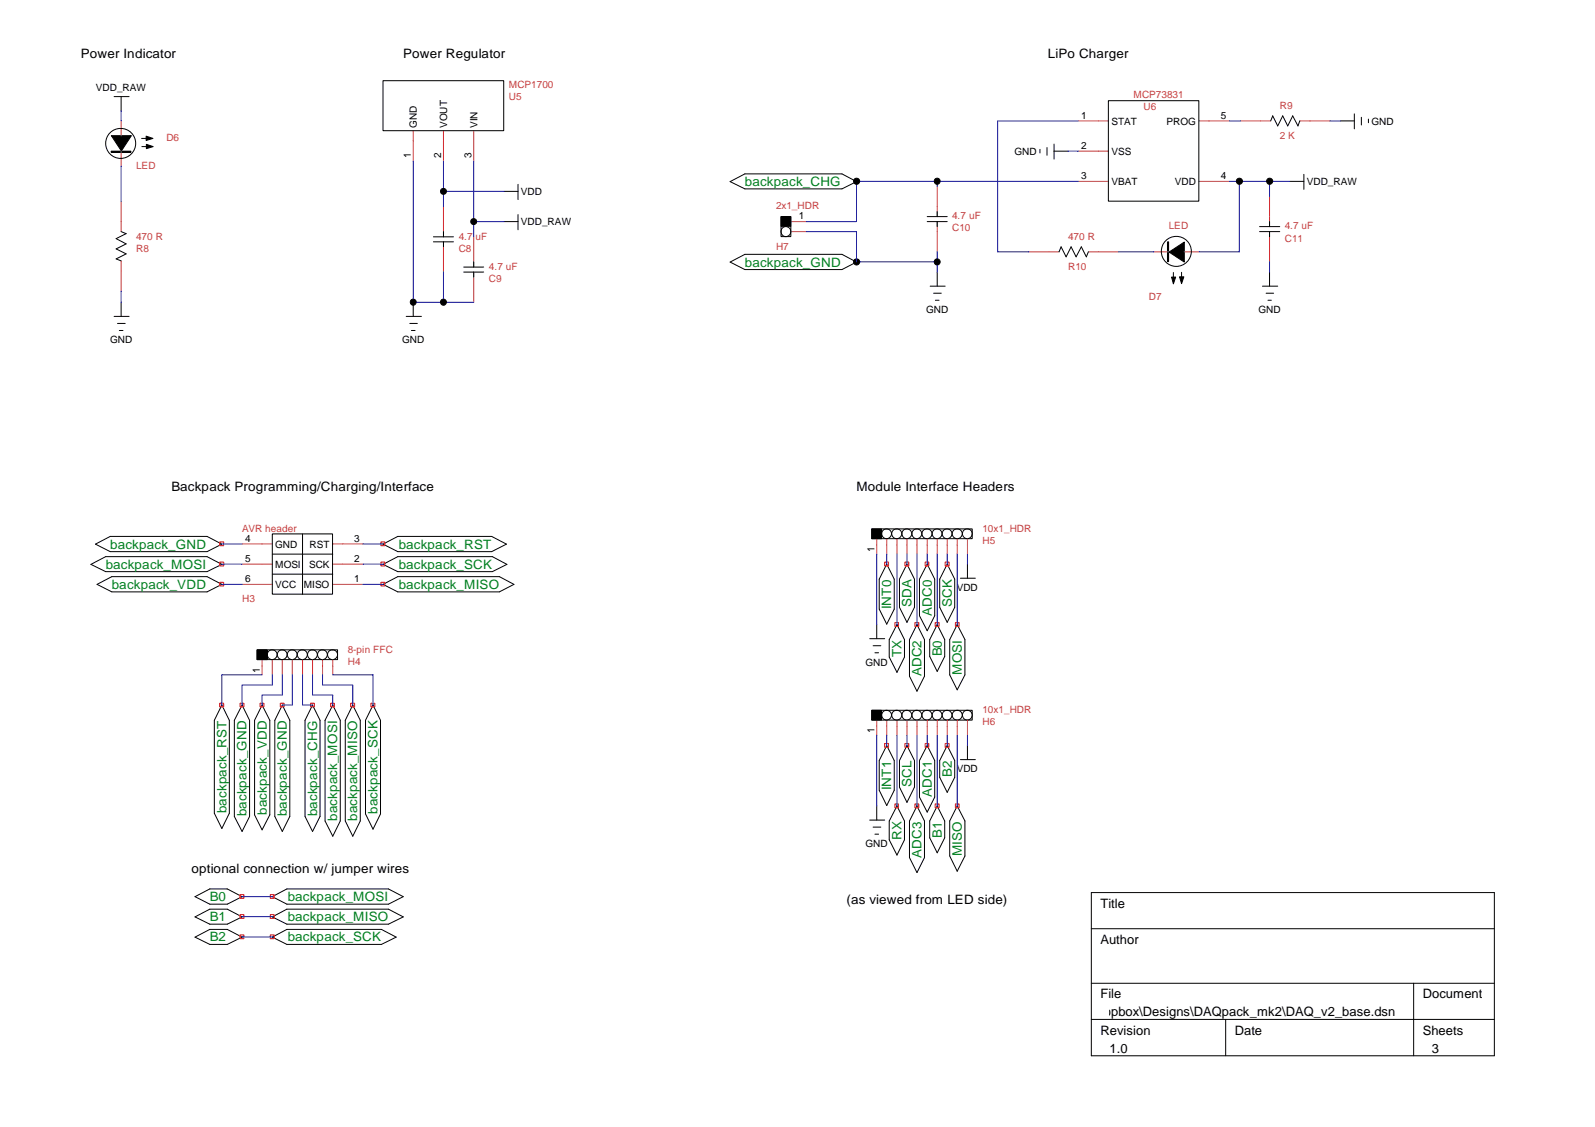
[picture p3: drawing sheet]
<svg xmlns="http://www.w3.org/2000/svg" width="297mm" height="210mm" viewBox="0 0 297 210" stroke-linecap="round" stroke-linejoin="round" font-family="sans-serif">
<g fill="none" stroke="#c04040" stroke-width=".19">
<path d="M22.6 22.5v2.8M22.6 28.2v2.7M22.6 37.5v5.6M77 24.4v5.6M82.6 24.4v5.6M82.6 38.5v5.6M88.2 24.4v5.6M174.5 34.7v5.6M200.8 22.5h5.6M200.8 28.2h5.6M200.8 33.8h5.6M223.3 22.5h5.6"/>
<path d="M223.3 33.8h5.6M231 22.5h5.6M236.4 36.6v5.6M242.1 22.5h5.6M22.6 48.6v5.6M82.6 45v5.7M88.2 44.1v5.6M88.2 50.7v5.6M147.3 41.3h2.9M147.3 43.1h2.9M174.5 41.3v5.6M191.6 46.9h5.6"/>
<path d="M202.7 46.9h5.6M214.9 46.9h2.8M220.5 46.9h2.8M236.4 43.1v5.7M45.1 108.8h5.6M45.1 105.1h5.6M45.1 101.3h5.6M62 108.8h5.6M62 105.1h5.6M62 101.3h5.6M163.3 100.4v2.8M165.1 100.4v2.8"/>
<path d="M167 100.4v2.8M168.9 100.4v2.8M170.8 100.4v2.8M172.7 100.4v2.8M174.5 100.4v2.8M176.4 100.4v2.8M178.3 100.4v2.8M180.2 100.4v2.8M48.8 122.9v2.8M50.7 122.9v2.8M52.6 122.9v2.8M54.4 122.9v2.8"/>
<path d="M56.3 122.9v2.8M58.2 122.9v2.8M60.1 122.9v2.8M62 122.9v2.8M163.3 134.2v2.7M165.1 134.2v2.7M167 134.2v2.7M168.9 134.2v2.7M170.8 134.2v2.7M172.7 134.2v2.7M174.5 134.2v2.7M176.4 134.2v2.7"/>
<path d="M178.3 134.2v2.7M180.2 134.2v2.7"/>
</g>
<g fill="none" stroke="#000" stroke-width=".19">
<path d="M21.2 18h2.8M22.6 18v2.7M71.3 15h22.5v9.3h-22.5zM206.4 18.8h16.9v18.7h-16.9zM20.7 28.2h3.7v.2h-3.7zM20.7 25.3h3.8l-1.9 2.8zM26.4 25.8h1.2M26.4 27.3h1.2M27.2 25.4l1.3 .4-1.3 .4zM27.3 26.9l1.2 .4-1.2 .4zM93.8 35.6h2.7M96.5 34.3v2.9"/>
<path d="M96.5 40v2.8M136 33.8l2.7-1.4h18.1l2.7 1.4-2.7 1.4h-18.1zM174.5 39.4v.9M193.7 27.8v.7M195 27.5v1.4M196.3 26.8v2.8M196.3 28.2h2.6M236.6 22.5l.4-.9 1 1.9 .9-1.9 .9 1.9 .9-1.9 1 1.9 .4-1M240.2 33.8h2.6M242.8 32.5v2.8M249.6 22.5h2.6M252.2 21.2v2.8"/>
<path d="M253.5 21.8v1.5M254.8 22.2v.7M21.2 58.9h2.8M22.6 43.1l.9 .4-1.9 .9 1.9 1-1.9 1 1.9 .9-1.9 .9 1 .4M22.6 56.3v2.6M75.6 58.9h2.9M77 56.3v2.6M80.7 44.1h3.8M80.7 45h3.8M82.6 43.1v1M82.6 45v1M86.4 49.7h3.7"/>
<path d="M86.4 50.7h3.7M88.2 48.8v.9M88.2 50.7v.9M93.8 41.3h2.7M136 48.8l2.7-1.4h18.1l2.7 1.4-2.7 1.4h-18.1zM145.5 40.3h1.8v1.9h-1.8zM145.5 40.3h1.8v3.8h-1.8zM172.7 41.3h3.7M172.7 40.3h3.7M173.2 53.3h2.8M173.9 54.6h1.4M174.2 55.9h.7"/>
<path d="M174.5 41.3v.9M174.5 50.7v2.6M197.2 46.9l.4-.9 .9 1.8 1-1.8 .9 1.8 1-1.8 .9 1.8 .4-.9M217.4 45h.2v3.7h-.2zM217.7 46.9l2.9-1.8v3.7zM218.2 51.6h.7l-.4 1.3zM218.5 50.8v1.1M219.7 51.6h.8l-.5 1.2zM220 50.7v1.2M234.6 42.2h3.7M234.6 43.1h3.7M235.1 53.3h2.9"/>
<path d="M235.8 54.6h1.4M236.1 55.9h.7M236.4 41.3v.9M236.4 43.1v1M236.4 50.7v2.6M21.9 60.2h1.4M22.2 61.6h.7M76.3 60.2h1.4M76.6 61.6h.7M50.7 99.4h11.2v11.3h-11.2zM56.3 99.4v11.3M162.3 98.5h1.9v1.8h-1.9z"/>
<path d="M162.3 98.5h18.8v1.8h-18.8zM16.9 105.1l2.8-1.4h18.9l2.7 1.4-2.7 1.4h-18.9zM17.8 101.3l2.7-1.4h18.1l2.7 1.4-2.7 1.4h-18.1zM18.1 108.8l2.7-1.4h17.8l2.7 1.4-2.7 1.4h-17.8zM50.7 103.2h11.3M50.7 106.9h11.3M71.3 105.1l2.8-1.4h17.6l2.7 1.4-2.7 1.4h-17.6zM71.3 108.8l2.8-1.4h18.9l2.7 1.4-2.7 1.4h-18.9zM71.3 101.3l2.8-1.4h17.5l2.7 1.4-2.7 1.4h-17.5zM162 119h2.8M163.3 116.3v2.7M165.1 105.1l1.4 2.8v5.6l-1.4 2.7-1.4-2.7v-5.6z"/>
<path d="M167 116.3l1.4 2.8v3.3l-1.4 2.8-1.4-2.8v-3.3zM168.9 105.1l1.4 2.8v5.2l-1.4 2.8-1.4-2.8v-5.2zM170.8 116.3l1.4 2.8v6.8l-1.4 2.8-1.4-2.8v-6.8zM172.7 105.1l1.4 2.8v6.8l-1.4 2.8-1.5-2.8v-6.8zM174.5 116.3l1.4 2.8v3.2l-1.4 2.8-1.4-2.8v-3.2zM176.4 105.1l1.4 2.8v5.2l-1.4 2.8-1.4-2.8v-5.2zM178.3 116.3l1.4 2.8v6.6l-1.4 2.8-1.4-2.8v-6.6zM178.9 107.7h2.7M180.2 105.1v2.6M41.3 131.3l1.4 2.9v17.3l-1.4 2.8-1.4-2.8v-17.3zM45.1 131.3l1.4 2.9v17.9l-1.4 2.8-1.5-2.8v-17.9zM47.9 121h1.8v1.9h-1.8z"/>
<path d="M47.9 121h15v1.9h-15zM48.8 131.3l1.4 2.9v17.6l-1.4 2.8-1.4-2.8v-17.6zM52.6 131.3l1.4 2.9v17.9l-1.4 2.8-1.4-2.8v-17.9zM58.2 131.3l1.4 2.9v17.9l-1.4 2.8-1.4-2.8v-17.9zM62 131.3l1.4 2.9v18.7l-1.4 2.8-1.5-2.8v-18.7zM65.7 131.3l1.4 2.9v18.7l-1.4 2.8-1.4-2.8v-18.7zM69.5 131.3l1.4 2.9v17.4l-1.4 2.8-1.4-2.8v-17.4zM162.3 132.3h1.9v1.8h-1.9zM162.3 132.3h18.8v1.8h-18.8zM162.6 120.3h1.4M162.9 121.6h.7M165.1 138.9l1.4 2.7v5.6l-1.4 2.8-1.4-2.8v-5.6z"/>
<path d="M168.9 138.9l1.4 2.7v5l-1.4 2.8-1.4-2.8v-5zM172.7 138.9l1.4 2.7v6.9l-1.4 2.8-1.5-2.8v-6.9zM176.4 138.9l1.4 2.7v3.2l-1.4 2.8-1.4-2.8v-3.2zM180.2 138.9v2.6M162 152.7h2.8M162.6 154.1h1.4M162.9 155.4h.7M163.3 150.1v2.6M167 150.1l1.4 2.8v3.5l-1.4 2.9-1.4-2.9v-3.5zM170.8 150.1l1.4 2.8v6.8l-1.4 2.8-1.4-2.8v-6.8zM174.5 150.1l1.4 2.8v3.1l-1.4 2.8-1.4-2.8v-3.1zM178.3 150.1l1.4 2.8v6.5l-1.4 2.9-1.4-2.9v-6.5z"/>
<path d="M178.9 141.5h2.7M36.3 174.5l2.8-1.4h3.2l2.8 1.4-2.8 1.4h-3.2zM36.3 170.8l2.8-1.5h3.2l2.8 1.5-2.8 1.3h-3.2zM36.3 167l2.8-1.4h3.2l2.8 1.4-2.8 1.4h-3.2zM50.7 174.5l2.7-1.4h17.6l2.8 1.4-2.8 1.4h-17.6zM50.7 170.8l2.7-1.5h18.9l2.8 1.5-2.8 1.3h-18.9zM50.7 167l2.7-1.4h18.9l2.8 1.4-2.8 1.4h-18.9zM203.2 166.2h75.1v30.4h-75.1zM203.2 173h75.1M203.2 183.1h75.1M203.2 189.9h75.1M228.3 189.9v6.7"/>
<path d="M263.3 183.1v13.5"/>
<circle cx="22.5" cy="26.7" r="2.8"/>
<circle cx="82.6" cy="35.6" r=".56"/>
<circle cx="159.5" cy="33.8" r=".57"/>
<circle cx="174.5" cy="33.8" r=".56"/>
<circle cx="230.8" cy="33.8" r=".57"/>
<circle cx="236.4" cy="33.8" r=".57"/>
<circle cx="76.9" cy="56.3" r=".56"/>
<circle cx="82.6" cy="56.3" r=".56"/>
<circle cx="88.2" cy="41.3" r=".56"/>
<circle cx="146.3" cy="43.1" r=".93"/>
<circle cx="159.5" cy="48.8" r=".57"/>
<circle cx="174.5" cy="48.8" r=".56"/>
<circle cx="219.1" cy="46.8" r="2.8"/>
<circle cx="165.1" cy="99.4" r=".91"/>
<circle cx="167" cy="99.4" r=".93"/>
<circle cx="168.9" cy="99.4" r=".91"/>
<circle cx="170.7" cy="99.4" r=".91"/>
<circle cx="172.6" cy="99.4" r=".93"/>
<circle cx="174.5" cy="99.4" r=".91"/>
<circle cx="176.4" cy="99.4" r=".91"/>
<circle cx="178.3" cy="99.4" r=".93"/>
<circle cx="180.1" cy="99.4" r=".91"/>
<circle cx="50.7" cy="121.9" r=".91"/>
<circle cx="52.5" cy="121.9" r=".91"/>
<circle cx="54.4" cy="121.9" r=".91"/>
<circle cx="56.3" cy="121.9" r=".93"/>
<circle cx="58.2" cy="121.9" r=".91"/>
<circle cx="60" cy="121.9" r=".91"/>
<circle cx="61.9" cy="121.9" r=".93"/>
<circle cx="165.1" cy="133.2" r=".91"/>
<circle cx="167" cy="133.2" r=".93"/>
<circle cx="168.9" cy="133.2" r=".91"/>
<circle cx="170.7" cy="133.2" r=".91"/>
<circle cx="172.6" cy="133.2" r=".93"/>
<circle cx="174.5" cy="133.2" r=".91"/>
<circle cx="176.4" cy="133.2" r=".91"/>
<circle cx="178.3" cy="133.2" r=".93"/>
<circle cx="180.1" cy="133.2" r=".91"/>
</g>
<g fill="none" stroke="#00f" stroke-width=".19">
<path d="M22.6 20.7v1.8M22.6 30.9v6.6M77 30v26.3h11.2M82.6 30v8.5M82.6 35.6h11.2M88.2 30v14.1M174.5 33.8v.9M198.9 28.2h1.9M200.8 33.8h-41.3v7.5h-9.3M200.8 22.5h-15v24.4h5.8M228.9 33.8h11.3M228.9 22.5h2.1"/>
<path d="M230.8 33.8v13.1h-7.5M236.4 33.8v2.8M247.7 22.5h1.9M22.6 54.2v2.1M82.6 50.7v5.6M88.2 41.3h5.6M150.2 43.1h9.3v5.7h15M174.5 46.9v3.8M208.3 46.9h6.6M236.4 48.8v1.9M41.3 105.1h3.8M41.3 101.3h3.8"/>
<path d="M41.3 108.8h3.8M67.6 105.1h3.7M67.6 101.3h3.7M67.6 108.8h3.7M163.3 103.2v13.1M165.1 103.2v1.9M167 103.2v13.1M168.9 103.2v1.9M170.8 103.2v13.1M172.7 103.2v1.9M174.5 103.2v13.1M176.4 103.2v1.9"/>
<path d="M178.3 103.2v13.1M180.2 103.2v1.9M48.8 125.7h-7.5v5.6M50.7 125.7v1.9h-5.6v3.7M52.6 125.7v3.8h-3.8v1.8M54.4 125.7v5.6h-1.8M56.3 125.7v5.6h1.9M58.2 125.7v3.8h3.8v1.8M60.1 125.7v1.9h5.6v3.7M62 125.7h7.5v5.6M163.3 136.9v13.2M165.1 136.9v2"/>
<path d="M167 136.9v13.2M168.9 136.9v2M170.8 136.9v13.2M172.7 136.9v2M174.5 136.9v13.2M176.4 136.9v2M178.3 136.9v13.2M180.2 136.9v2M45.1 167h5.6M45.1 170.7h5.6M45.1 174.5h5.6"/>
</g>
<path d="M20.7 28.3h3.7M217.5 45v3.7" fill="none" stroke="#000" stroke-width=".21"/>
<g fill="#000">
<path d="M20.7 25.3h3.8l-1.9 2.8zM27.2 25.4l1.3 .4-1.3 .4zM27.3 26.9l1.2 .4-1.2 .4zM145.5 40.3h1.8v1.9h-1.8zM217.7 46.9l2.9-1.8v3.7zM218.2 51.6h.7l-.4 1.3zM219.7 51.6h.8l-.5 1.2zM162.3 98.5h1.9v1.8h-1.9zM47.9 121h1.8v1.9h-1.8zM162.3 132.3h1.9v1.8h-1.9z"/>
<circle cx="82.6" cy="35.6" r=".56"/>
<circle cx="159.5" cy="33.8" r=".57"/>
<circle cx="174.5" cy="33.8" r=".56"/>
<circle cx="230.8" cy="33.8" r=".57"/>
<circle cx="236.4" cy="33.8" r=".57"/>
<circle cx="76.9" cy="56.3" r=".56"/>
<circle cx="82.6" cy="56.3" r=".56"/>
<circle cx="88.2" cy="41.3" r=".56"/>
<circle cx="159.5" cy="48.8" r=".57"/>
<circle cx="174.5" cy="48.8" r=".56"/>
</g>
<g fill="none" stroke="#f00" stroke-width=".19">
<path d="M159.1 33.4h.7v.7h-.7zM159.1 48.4h.7v.7h-.7zM40.9 104.7h.8v.7h-.8zM40.9 100.9h.8v.7h-.8zM40.9 108.5h.8v.6h-.8zM70.9 108.5h.8v.6h-.8zM70.9 104.7h.8v.7h-.8zM70.9 100.9h.8v.7h-.8zM164.8 104.7h.7v.7h-.7zM166.7 116h.6v.7h-.6zM168.5 104.7h.7v.7h-.7zM170.4 116h.7v.7h-.7z"/>
<path d="M172.3 104.7h.7v.7h-.7zM174.2 116h.7v.7h-.7zM176 104.7h.7v.7h-.7zM177.9 116h.7v.7h-.7zM40.9 131h.8v.7h-.8zM44.7 131h.7v.7h-.7zM48.4 131h.7v.7h-.7zM52.2 131h.7v.7h-.7zM57.8 131h.7v.7h-.7zM61.6 131h.7v.7h-.7zM65.3 131h.7v.7h-.7zM69.1 131h.7v.7h-.7z"/>
<path d="M164.8 138.5h.7v.7h-.7zM168.5 138.5h.7v.7h-.7zM172.3 138.5h.7v.7h-.7zM176 138.5h.7v.7h-.7zM166.7 149.7h.6v.8h-.6zM170.4 149.7h.7v.8h-.7zM174.2 149.7h.7v.8h-.7zM177.9 149.7h.7v.8h-.7zM44.7 174.1h.7v.7h-.7zM44.7 170.3h.7v.8h-.7zM44.7 166.6h.7v.7h-.7zM50.3 170.3h.8v.8h-.8z"/>
<path d="M50.3 174.1h.8v.7h-.8zM50.3 166.6h.8v.7h-.8z"/>
</g>
<g font-size="2.4">
<text x="15.1" y="10.7">Power Indicator</text>
<text x="75.1" y="10.7">Power Regulator</text>
<text x="195.2" y="10.7">LiPo Charger</text>
<text x="31.9" y="91.4">Backpack Programming/Charging/Interface</text>
<text x="159.5" y="91.4">Module Interface Headers</text>
<text x="35.7" y="162.7">optional connection w/ jumper wires</text>
<text x="157.6" y="168.3">(as viewed from LED side)</text>
<text x="204.9" y="169.1">Title</text>
<text x="204.9" y="175.8">Author</text>
<text x="204.9" y="185.9">File</text>
<text x="265" y="185.9">Document</text>
<text x="180.9" y="189.3">C:\Users\Jack Ruby\Dropbox\Designs\DAQpack_mk2\DAQ_v2_base.dsn</text>
<text x="204.9" y="192.7">Revision</text>
<text x="206.6" y="196.1">1.0</text>
<text x="230" y="192.7">Date</text>
<text x="265" y="192.7">Sheets</text>
<text x="266.7" y="196.1">3</text>
</g>
<g font-size="2.4" fill="#008020">
<text x="138.7" y="34.6">backpack_CHG</text>
<text x="138.7" y="49.7">backpack_GND</text>
<text x="19.7" y="105.9">backpack_MOSI</text>
<text x="20.5" y="102.2">backpack_GND</text>
<text x="74.2" y="105.9">backpack_SCK</text>
<text x="74.2" y="102.2">backpack_RST</text>
<text x="20.8" y="109.7">backpack_VDD</text>
<text x="74.2" y="109.7">backpack_MISO</text>
<text x="166" y="113.5" transform="rotate(-90 166 113.5)">INT0</text>
<text x="169.8" y="113.1" transform="rotate(-90 169.8 113.1)">SDA</text>
<text x="177.2" y="113.1" transform="rotate(-90 177.2 113.1)">SCK</text>
<text x="173.5" y="114.7" transform="rotate(-90 173.5 114.7)">ADC0</text>
<text x="167.9" y="122.4" transform="rotate(-90 167.9 122.4)">TX</text>
<text x="171.6" y="125.9" transform="rotate(-90 171.6 125.9)">ADC2</text>
<text x="175.4" y="122.3" transform="rotate(-90 175.4 122.3)">B0</text>
<text x="179.2" y="125.7" transform="rotate(-90 179.2 125.7)">MOSI</text>
<text x="166" y="147.2" transform="rotate(-90 166 147.2)">INT1</text>
<text x="169.8" y="146.6" transform="rotate(-90 169.8 146.6)">SCL</text>
<text x="173.5" y="148.5" transform="rotate(-90 173.5 148.5)">ADC1</text>
<text x="177.2" y="144.8" transform="rotate(-90 177.2 144.8)">B2</text>
<text x="42.2" y="151.5" transform="rotate(-90 42.2 151.5)">backpack_RST</text>
<text x="45.9" y="152.1" transform="rotate(-90 45.9 152.1)">backpack_GND</text>
<text x="49.7" y="151.8" transform="rotate(-90 49.7 151.8)">backpack_VDD</text>
<text x="53.4" y="152.1" transform="rotate(-90 53.4 152.1)">backpack_GND</text>
<text x="59.1" y="152.1" transform="rotate(-90 59.1 152.1)">backpack_CHG</text>
<text x="62.8" y="152.9" transform="rotate(-90 62.8 152.9)">backpack_MOSI</text>
<text x="66.5" y="152.9" transform="rotate(-90 66.5 152.9)">backpack_MISO</text>
<text x="70.3" y="151.6" transform="rotate(-90 70.3 151.6)">backpack_SCK</text>
<text x="167.9" y="156.4" transform="rotate(-90 167.9 156.4)">RX</text>
<text x="171.6" y="159.7" transform="rotate(-90 171.6 159.7)">ADC3</text>
<text x="175.4" y="156" transform="rotate(-90 175.4 156)">B1</text>
<text x="179.2" y="159.4" transform="rotate(-90 179.2 159.4)">MISO</text>
<text x="39.1" y="167.9">B0</text>
<text x="53.6" y="167.9">backpack_MOSI</text>
<text x="39.1" y="171.6">B1</text>
<text x="53.6" y="171.6">backpack_MISO</text>
<text x="39.1" y="175.3">B2</text>
<text x="53.6" y="175.3">backpack_SCK</text>
</g>
<g font-size="1.9">
<text x="17.9" y="17">VDD_RAW</text>
<text x="77.6" y="23.8" transform="rotate(-90 77.6 23.8)">GND</text>
<text x="83.3" y="23.8" transform="rotate(-90 83.3 23.8)">VOUT</text>
<text x="88.9" y="23.8" transform="rotate(-90 88.9 23.8)">VIN</text>
<text x="201.4" y="22.1">1</text>
<text x="207" y="23.2">STAT</text>
<text x="217.3" y="23.2">PROG</text>
<text x="227.3" y="22.1">5</text>
<text x="255.4" y="23.2">GND</text>
<text x="76.5" y="29.5" transform="rotate(-90 76.5 29.5)">1</text>
<text x="82.2" y="29.5" transform="rotate(-90 82.2 29.5)">2</text>
<text x="87.8" y="29.5" transform="rotate(-90 87.8 29.5)">3</text>
<text x="188.9" y="28.8">GND</text>
<text x="201.4" y="27.7">2</text>
<text x="207" y="28.8">VSS</text>
<text x="201.4" y="33.4">3</text>
<text x="207" y="34.5">VBAT</text>
<text x="218.8" y="34.5">VDD</text>
<text x="227.3" y="33.4">4</text>
<text x="243.4" y="34.5">VDD_RAW</text>
<text x="97" y="42">VDD_RAW</text>
<text x="97" y="36.3">VDD</text>
<text x="148.8" y="40.9">1</text>
<text x="172.5" y="58.3">GND</text>
<text x="234.4" y="58.3">GND</text>
<text x="20.5" y="63.9">GND</text>
<text x="74.9" y="63.9">GND</text>
<text x="45.6" y="100.9">4</text>
<text x="51.3" y="102">GND</text>
<text x="57.7" y="102">RST</text>
<text x="66" y="100.9">3</text>
<text x="45.6" y="104.6">5</text>
<text x="51.3" y="105.7">MOSI</text>
<text x="57.6" y="105.7">SCK</text>
<text x="66" y="104.6">2</text>
<text x="162.9" y="102.8" transform="rotate(-90 162.9 102.8)">1</text>
<text x="45.6" y="108.4">6</text>
<text x="51.3" y="109.5">VCC</text>
<text x="56.6" y="109.5">MISO</text>
<text x="66" y="108.4">1</text>
<text x="178.2" y="110.1">VDD</text>
<text x="48.4" y="125.3" transform="rotate(-90 48.4 125.3)">1</text>
<text x="161.2" y="124">GND</text>
<text x="162.9" y="136.6" transform="rotate(-90 162.9 136.6)">1</text>
<text x="178.2" y="143.8">VDD</text>
<text x="161.2" y="157.7">GND</text>
</g>
<g font-size="1.9" fill="#c04040">
<text x="94.8" y="16.5">MCP1700</text>
<text x="94.8" y="18.7">U5</text>
<text x="211.1" y="18.3">MCP73831</text>
<text x="213" y="20.6">U6</text>
<text x="238.3" y="20.2">R9</text>
<text x="31" y="26.2">D6</text>
<text x="238.3" y="25.8">2 K</text>
<text x="25.4" y="31.5">LED</text>
<text x="144.5" y="39">2x1_HDR</text>
<text x="177.3" y="40.9">4.7 uF</text>
<text x="25.4" y="46.9">R8</text>
<text x="25.4" y="44.6">470 R</text>
<text x="85.4" y="46.9">C8</text>
<text x="85.4" y="44.6">4.7 uF</text>
<text x="144.5" y="46.5">H7</text>
<text x="177.3" y="43.1">C10</text>
<text x="198.9" y="44.6">470 R</text>
<text x="217.7" y="42.7">LED</text>
<text x="239.3" y="45">C11</text>
<text x="239.3" y="42.7">4.7 uF</text>
<text x="91.1" y="52.5">C9</text>
<text x="91.1" y="50.2">4.7 uF</text>
<text x="198.9" y="50.2">R10</text>
<text x="213.9" y="55.9">D7</text>
<text x="45.1" y="99">AVR header</text>
<text x="183" y="101.3">H5</text>
<text x="183" y="99">10x1_HDR</text>
<text x="45.1" y="112.1">H3</text>
<text x="64.8" y="123.8">H4</text>
<text x="64.8" y="121.5">8-pin FFC</text>
<text x="183" y="135">H6</text>
<text x="183" y="132.8">10x1_HDR</text>
</g>
</svg>
